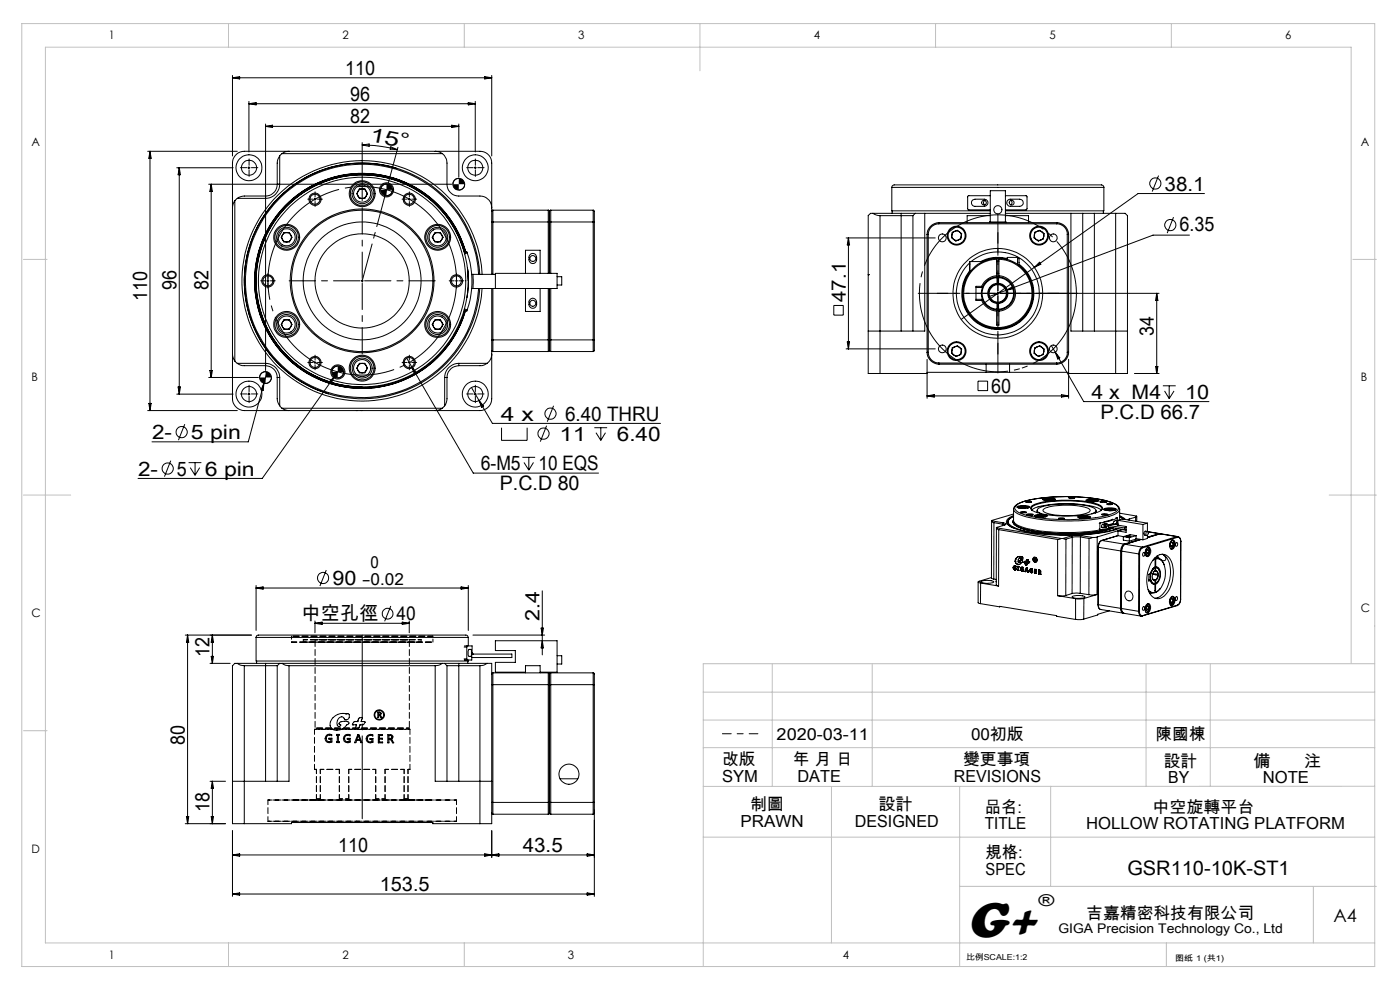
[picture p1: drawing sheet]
<svg xmlns="http://www.w3.org/2000/svg" width="297mm" height="210mm" viewBox="0 0 297 210" stroke-linecap="round" stroke-linejoin="round" font-family="sans-serif">
<g fill="none" stroke="#000" stroke-width=".21">
<path d="M49.3 16v17.1M49.3 16.5h55M49.3 16.5l1.5-.2v.4zM102.8 16.3l1.5 .2-1.5 .2zM104.3 16v17.1M31.3 32.1h19M31.8 32.1v55M31.8 32.1l.3 1.5h-.5zM37.5 35.6h12M38 35.6v48M38 35.6l.3 1.5h-.5zM44.3 39.1h51.5"/>
<path d="M44.8 39.1v41M44.8 39.1l.2 1.5h-.5zM52.6 35.6h.5M52.8 35.3v.5M52.8 21.5v10.7M52.8 22l1.5-.2v.5zM52.8 22h48M56.3 26.3v52.3M56.3 26.8h41M56.3 26.8l1.5-.2v.4zM59.3 33.1v6a3 3 0 0 1-3 3h-6M59.3 33.1l-.5 1.1v4.9a2.45 2.45 0 0 1-2.5 2.5h-4.5l-.8 .1-.7 .4"/>
<path d="M59.8 32.6l-.5 .5M59.8 32.6h34M61.3 32.1l-.8 .1-.7 .4M76.8 30.8a30.3 30.3 0 0 1 7.5 .9M76.8 30.3v12.3M76.8 30.8l1.5-.3v.5zM82 39l-.5 .1a1.19 1.19 0 0 0-.7 1.2M82.9 31.1l1.4 .6-1.5-.1zM83.4 37.7a22.8 22.8 0 0 0-28.4 15.4 22.8 22.8 0 0 0 15.4 28.4 22.8 22.8 0 0 0 28.3-15.6M83.4 37.7a22.9 22.9 0 0 1 15.4 15.8M83.4 37.7a22.8 22.8 0 0 1 15.4 15.8M84 35.7a25 25 0 0 0-31.1 16.7 25 25 0 0 0 16.7 31.1"/>
<path d="M84.4 31.2l-2 7.6M92.3 32.1l.8 .1 .7 .4M93.8 32.6a2.69 2.69 0 0 1 1 2v4.5a2.51 2.51 0 0 0 2.5 2.5h4.5a2.51 2.51 0 0 1 2.5 2.5M95.8 26.6l1.5 .2-1.5 .2zM97.3 37.8a1.26 1.26 0 0 0-1.2 1.3M97.3 26.3v11.3M98.6 39.1a1.26 1.26 0 0 1-1.3 1.2M99.3 21.8l1.5 .2-1.5 .3zM100.6 35.6h.5M100.8 35.3v.5M100.8 21.5v10.7M189.2 39.7l.1-.2 .4-.3h44l.4 .3 .1 .2"/>
<path d="M189.2 39.7v5h20.9M189.2 39.7h45M234.2 39.7v5h-20.9M245.8 37.2l-1.4 3.4M49.8 42.6l-.3 .7-.2 .8M49.8 42.6v34M50.3 42.1l-.5 .5M56.6 59.6h.5M56.8 59.3v.5M60.2 49.3h1.2l.5 1-.5 1h-1.2l-.5-1zM66.6 42.3h.5M66.8 42v.5"/>
<path d="M76.2 40.1h1.2l.6 1-.6 1h-1.2l-.5-1zM76.6 59.6h.5M76.8 59.3v.5M83.3 40.3v.1a1.22 1.22 0 0 1-1.3 1.1M86.6 42.3h.5M86.8 42v.5M92.3 49.3h1.1l.6 1-.6 1h-1.1l-.6-1zM96.6 59.6h.5M96.8 59.3v.5M98.7 53.5a22.7 22.7 0 0 0-34.8-12.6 22.7 22.7 0 0 0-.3 37.1 22.7 22.7 0 0 0 35-12.2M99.1 53.6l-.1-.2-.5 .2a22.5 22.5 0 0 0-25.7-16.2 22.5 22.5 0 0 0-18.4 24.2 22.5 22.5 0 0 0 22.4 20.5M99.1 53.6a18.4 18.4 0 0 1 0 12.1"/>
<path d="M99.1 53.6l-.5 .3M99.3 59.6l-.1-2.7 .2 2.8-.3 3.4M100.1 58.2h.2M100.3 58.2v3M100.3 58.2h4.8M101.5 58.2a24.8 24.8 0 0 0-37.3-19.8 24.8 24.8 0 0 0-.5 42.3 24.8 24.8 0 0 0 37.8-19.1v-.4M101.8 58.2a25 25 0 0 0-40.5-18.2 25 25 0 0 0 8.3 43.5M102.3 58.2a25.5 25.5 0 0 0-37.3-21.2 25.5 25.5 0 0 0-3.8 42.8 25.5 25.5 0 0 0 40.4-14.4l.5-2.5 .2-1.7M104.3 47.1h.3M104.3 58.2v-23.6a2.45 2.45 0 0 0-2.5-2.5h-50a2.5 2.5 0 0 0-2.5 2.5v50a2.57 2.57 0 0 0 2.5 2.5h50a2.51 2.51 0 0 0 2.5-2.5v-23.4M104.6 44.6v2.5M104.6 44.6l-.3 .2"/>
<path d="M104.6 47.1h11.7M104.6 44.6h11.7M104.6 47.1v11.1M111.5 58v-4.9h3.1v4.9M112.4 54.1a.8 .8 0 0 1 .9-.3 .8 .8 0 0 1 .5 .8v.5a.81 .81 0 0 1-.8 .8 .81 .81 0 0 1-.8-.8zM116.3 47.1h.3M116.3 44.6v2.5M116.3 44.6l.3 .2M116.3 47.1v10.9M116.6 44.8v2.3M116.6 47.1h.2M116.6 47.1v10.9"/>
<path d="M116.8 44.6v2.5M116.8 44.6l-.2 .2M116.8 47.1h9M116.8 44.6h9M116.8 47.1v10.9M118.2 58.7h1v1.8h-1M125.8 47.1h.3M125.8 44.6v2.5M125.8 44.6l.3 .2v2.3M125.8 47.1v25M126.1 47.1v25M179.5 50.5h18.9"/>
<path d="M180 50.5v23.5M180 50.5l.2 1.5h-.5zM184.2 58.3h.1M185.2 45.3h-.5l-.5 .4v33.5h2.5M185.2 45.3l.7 .3 .8 .1M185.2 45.3h6M186.7 45.7h7M186.7 45.7v33.5M189.3 44.7v.6M191.2 45.3h3M191.2 45.3v24.9M193.7 45.7v24.5"/>
<path d="M194.2 45.3h2M194.2 45.3l-.5 .4M196.2 45.3v24.9h-12M196.2 45.3h13.9M196.7 49.7h.2M196.7 49.7v25M196.9 49.7v25M199.2 47.5a2.27 2.27 0 0 0-2.3 2.2M199.2 47.2a2.57 2.57 0 0 0-2.5 2.5M199.2 47.2v.3M199.2 47.5h25M199.2 47.2h25"/>
<path d="M202 49.3l1.1-.4 .9 .7-.2 1.1-1 .4-.9-.7zM205.8 55.5v2.1M206 55.5a8.8 8.8 0 0 1 14.4 4.9 8.8 8.8 0 0 1-11.3 10.2 8.8 8.8 0 0 1-3.4-14.8M206.3 42.4l.5-.1h1a1.35 1.35 0 0 1 1.8 .7 1.1 1.1 0 0 1-1.5 .8h-.3a1.41 1.41 0 0 1-1.7-.7zM209 42.5a.52 .52 0 0 0-.4 .5 .52 .52 0 0 0 .4 .5M209.9 47.2v-.1h3.5v.1M210.1 41.5h-4.7l-.1 .2 .1 2.8h4.7M210.1 47.1v-6.6h3.2v6.6M210.1 45.7h-4.9v1.5M211.4 55a7.3 7.3 0 0 0-6 10.9 7.3 7.3 0 0 0 12.5 0 7.3 7.3 0 0 0-6-10.9M211.4 54.8a7.5 7.5 0 0 0-6.3 10.9 7.5 7.5 0 0 0 12.5 1.1 7.5 7.5 0 0 0-4.2-11.8l-1.5-.2M211.4 58.5a3.9 3.9 0 0 0-3.2 2.2"/>
<path d="M211.4 58h.5M211.4 55.5h.5M211.4 54.8v4M211.4 55.2h.5M211.4 54.8h.5M211.5 58.9a3.3 3.3 0 0 0-3.2 3.3 3.3 3.3 0 0 0 3.2 3.4M211.5 58.7a3.5 3.5 0 0 0-3.3 3.5 3.5 3.5 0 0 0 3.3 3.5v-1.5M211.5 58.7h.1M211.5 58.7v1.5M211.6 58.7h.2M211.6 58.7v1.5M211.8 58.7h.1"/>
<path d="M211.8 58.7v1.5M211.8 58.9a3.3 3.3 0 0 1 3.2 3.3 3.3 3.3 0 0 1-3.2 3.4M211.8 58.7a3.5 3.5 0 0 1 3.4 3.5 3.5 3.5 0 0 1-3.4 3.5v-1.5M211.9 58.5a3.8 3.8 0 0 1 3.5 3.7 3.8 3.8 0 0 1-3.5 3.8M211.9 54.8v4M213.3 41.5h4.4l.2 .2v2.6l-.2 .2h-4.4M213.3 45.7h4.9v1.5M213.3 45.3h13.9M213.7 42.6l.4-.3h1.2a1.54 1.54 0 0 1 1.7 .4 .88 .88 0 0 1-.3 .9 .88 .88 0 0 1-.9 .2h-.5a1.44 1.44 0 0 1-1.7-.7zM213.7 54.8a7.7 7.7 0 0 0-5.6 .7M214.4 42.5l.3 .4-.3 .6M215.9 54.6l.3 .2v.6a1.03 1.03 0 0 0 .4 1.2 7.5 7.5 0 0 1 .8 10.5 7.5 7.5 0 0 1-10.5 1 7.5 7.5 0 0 1-1.2-10.5l.1-2.1"/>
<path d="M215.9 54.6h-2.2v.4a7.3 7.3 0 0 0-5.3 .5h-2.6M215.9 54.6v1.4M216.2 56a7.7 7.7 0 0 1 1.6 10.8 7.7 7.7 0 0 1-10.8 1.5 7.7 7.7 0 0 1-1.3-10.8M219.5 49.3l1.1-.4 .9 .7-.2 1.1-1 .4-.9-.7zM220.5 55.6l.3 .4-1.4 .7zM224.2 47.5a2.21 2.21 0 0 1 2.2 2.2M224.2 47.2a2.57 2.57 0 0 1 2.5 2.5M224.2 47.2v.3M226.4 49.7h.3M226.4 49.7v25M226.7 49.7v25M227.2 45.3v24.9h12"/>
<path d="M227.2 45.3h2.5M229.7 45.3h2.5M229.7 45.3v24.9M232.2 45.3h4.5M232.2 45.3v24.9M234.1 44.7v.6M236.7 45.3h.8a1.51 1.51 0 0 1 1.7 .4v33.5h-2.5M236.7 45.3v33.9M249 46.1l-1.4 3.4M252.3 49.9h-7.7l-31.1 11.7M255.5 41.1h-14.1l-37.5 26.7M44.5 78.6h.5l-.2 1.5z"/>
<path d="M49.3 75.1l.2 .8 .3 .7M49.8 76.6l.5 .5M50.3 77.1h6a3 3 0 0 1 3 3M50.3 77.1l1.1 .5h4.9a2.51 2.51 0 0 1 2.5 2.5M56.3 78.8a1.26 1.26 0 0 0-1.2 1.3M56.7 78.9l-.7 2.4M60.2 67.8h1.2l.5 1-.5 1h-1.2l-.5-1zM66.6 76.9h.5M66.8 76.7v.4M70.9 79.9l-15.3 21.6h-26.3M71.6 77.6a1.26 1.26 0 0 0-1.2 1.3M72.4 77.9l-1.5 2"/>
<path d="M72.9 78.9a1.21 1.21 0 0 1-1.3 1.2M76.2 77.1h1.2l.6 1-.6 1h-1.2l-.5-1zM86.3 76l1 1.8M86.6 76.9h.5M86.8 76.7v.4M87.3 77.8l13.1 22.6h26.6M87.3 77.8l1 1.2-.4 .2zM92.3 67.8h1.1l.6 1-.6 1h-1.1l-.6-1zM97.3 77.1a3 3 0 0 0-3 3M97.3 77.6a2.51 2.51 0 0 0-2.5 2.5M97.3 77.1v.5M97.3 77.1h6"/>
<path d="M98.5 65.7l.5 .3 .1-.3M98.5 65.5l.6 .2M100.1 61.2h.2M100.3 61.2h17.9v-3.2h-13.1v3.2M101.8 61.2a25 25 0 0 1-32.2 22.3M103.3 77.1l-1.1 .5h-4.9M104.3 74.3l.3 .3M104.3 72.1h.3M104.3 75.1a2.41 2.41 0 0 1-1 2M104.6 72.1v2.5M104.6 72.1h11.7M104.6 74.6h11.7"/>
<path d="M104.6 61.2v10.9M111.5 61.2v4.9h3.1v-4.9M112.4 63.6a.81 .81 0 0 1 .9-.3 .81 .81 0 0 1 .5 .8 1.11 1.11 0 0 1-.5 1.3h-.3a1.08 1.08 0 0 1-.6-1.8zM116.3 72.1h.3M116.3 72.1v2.5M116.3 61.2v10.9M116.6 72.1v2.2M116.6 74.3l-.3 .3M116.6 72.1h.2M116.6 74.3l.2 .3M116.6 61.2v10.9M116.8 72.1v2.5"/>
<path d="M116.8 72.1h9M116.8 74.6h9M116.8 61.2v10.9M125.8 72.1v2.5M125.8 72.1h.3M126.1 72.1v2.3l-.3 .2M176.9 64.8h2v2h-2zM179.5 74h18.9M179.7 72.5h.5l-.2 1.5zM186.7 79.2h10M196.7 74.7h.2M196.7 74.7a2.57 2.57 0 0 0 2.5 2.5"/>
<path d="M196.7 79h30M196.7 76.2v8.3M196.9 74.7a2.27 2.27 0 0 0 2.3 2.3M199.2 77v.2M199.2 77h25M199.2 77.2h25M202 73.8l1.1-.5 .9 .7-.2 1.2-1 .4-.9-.7zM207 63.5h1.4l-.2 .2M208.2 63.7a3.9 3.9 0 0 0 3.2 2.3M208.2 60.7h-1.2v3h1.2M208.2 60.7l.2 .3h-1.4M209.2 77.2v1.8"/>
<path d="M211.4 65.7v3.3h.5v-3.3M211.4 62.2h.5M211.5 60.1a2.14 2.14 0 0 0-2 2.1 2.14 2.14 0 0 0 2 2.2M211.5 60.2a2 2 0 0 0-1.8 2 2 2 0 0 0 1.8 2M211.5 60.2h.1M211.5 64.2h.1M211.5 65.7h.3M211.6 64.2h.2M211.6 60.2h.2M211.6 64.2v1.5M211.7 62v.5M211.8 64.2h.1"/>
<path d="M211.8 60.2h.1M211.8 64.2v1.5M211.8 60.1a2.14 2.14 0 0 1 2 2.1 2.14 2.14 0 0 1-2 2.2M211.8 60.2a2 2 0 0 1 1.9 2 2 2 0 0 1-1.9 2M213.2 62.2h32.7M213.5 61.6l-3.7 1.3M213.5 61.6l1.4-.8 .2 .4zM214.2 77.2v1.8M219.5 73.8l1.1-.5 .9 .7-.2 1.2-1 .4-.9-.7zM223 73.3l.9 1.4M223.9 74.7l6 10.5h26.6M223.9 74.7l.9 1.2-.4 .3z"/>
<path d="M224.2 77v.2M226.4 74.7a2.2 2.2 0 0 1-2.2 2.3M226.4 74.7h.3M226.7 74.7a2.57 2.57 0 0 1-2.5 2.5M226.7 79.2h10M226.7 76.2v8.3M240.7 79.2h5.2M245.1 77.7h.5l-.2 1.5zM245.4 62.2v17M245.4 62.2l.2 1.5h-.5zM31.3 87.1h19M31.6 85.6h.5l-.3 1.5z"/>
<path d="M36.2 97.7l-1.3 3.4M37.5 83.6h12M37.8 82.1h.5l-.3 1.5zM39.2 90l-1.3 3.4M40 98.1h2.7M40.4 99.2l1 1.6M41.4 98.1v2.7M42.4 99.2l-1 1.6M44.3 80.1h10.5M52.6 83.6h.5M52.8 83.3v.5M56 81.3l-3.3 12.4h-20.5"/>
<path d="M56 81.3l-.2 1.5-.4-.1zM57.6 80.1a1.26 1.26 0 0 1-1.3 1.2M58.8 80.1v4.5l.1 .8 .4 .7M58.8 80.1h.5M59.3 86.1l.5 .5M59.3 80.1v6M59.8 86.6l.7 .4 .8 .1M59.8 86.6h34M69.9 81l1-1.1-.6 1.4zM75.6 87.1h.1M76.6 87.1h.1M93.8 86.6l-.7 .4-.8 .1"/>
<path d="M94.3 86.1l-.5 .5M94.3 80.1h.5M94.3 80.1v6M94.8 80.1v4.5l-.1 .8-.4 .7M100 82.2l4.5 7.6h35.6M100.6 83.6h.5M100.8 83.3v.5M101.6 85l1 1.1-.4 .3zM106.4 90.7v2.7h5.4v-2.7M110.8 97h2.7M111.2 98.1l1 1.6M112.2 97v2.7"/>
<path d="M113.2 98.1l-1 1.6M116 90.3l-1.4 3.4M117.4 86.1l-1.3 3.4M126.1 90.7h2.7M126.4 91.8l1.1 1.6M127.5 90.7v2.7M128.4 91.8l-.9 1.6M196.7 84h30M196.7 84l1.5-.3v.5zM207.5 80.8h2v2.1h-2zM225.2 83.7l1.5 .3-1.5 .2zM246.7 81.8h2.7"/>
<path d="M247.1 82.9l.9 1.7M248 81.8v2.8M249.1 82.9l-1.1 1.7M210.4 110.4v.1M210.4 110.4l-.1 12.3 .5 .1M210.4 110.5l.2 .3 .3 .1M210.4 110.5l2.4 .4M210.9 110.9l1.8 .3M210.9 110.9l-.1 11.9M211.4 111.9v.1M211.4 111.9l-.1 12.2 .5 .2M211.4 112l.5 .4"/>
<path d="M211.4 112l13.7 2.2M211.9 112.4l-.1 11.9M211.9 112.4l12.5 2M212.7 111.2l.4 .2M212.7 111.2v.3M212.8 110.9l.6 .2-.3 .3M212.8 110.9l-.1 .3M213.1 111.4l-1.7 .5M213.7 110.8l.3 .6M213.8 110.5l.4-.5 .8-.5a1.14 1.14 0 0 0-.9 1.8l.5 .3a24.6 24.6 0 0 0 10.3 1.8 36.1 36.1 0 0 0 12.1-1.3M213.8 110.6a1.27 1.27 0 0 0 1.2 1.4M214.9 110.5v.3"/>
<path d="M215 108a2.22 2.22 0 0 1 1.9-1.5 38.7 38.7 0 0 1 18.8 0 2.4 2.4 0 0 1 1.8 1.5M215 110.3a.77 .77 0 0 0 .4 1.2 21.2 21.2 0 0 0 9.3 1.7 34.5 34.5 0 0 0 11.5-1.2M215 110.4a.95 .95 0 0 0 .8 1.2 26.2 26.2 0 0 0 10.4 1.6 31.2 31.2 0 0 0 9.9-1.2M215 110.6a1.13 1.13 0 0 0 1 1.1l2.9 .9M215 109.4a2.02 2.02 0 0 0-1.5 1.4 2.91 2.91 0 0 0 2.2 1.5 46.7 46.7 0 0 0 20.9 .1l.7-.3M215 108v2.4a2.86 2.86 0 0 0 2.3 1.6 42.9 42.9 0 0 0 16.8 .3M215 108a2.86 2.86 0 0 0 2.3 1.5 40.6 40.6 0 0 0 18.5-.1 2.32 2.32 0 0 0 1.7-1.4M215 109l-4.6 1.4M215.1 110.7v.2M215.1 110.7l-.1 .1M215.4 119.1l.1 .4M215.4 119.1h.1"/>
<path d="M215.4 118.7v.4M215.4 118.7h.1M215.4 107.3a10.4 10.4 0 0 1 5.9-1.7 37.3 37.3 0 0 1 14.6 1 1.4 1.4 0 0 1 1.3 1.4 6.1 6.1 0 0 1-4.1 1.7 39.9 39.9 0 0 1-16.1-.6 2.1 2.1 0 0 1-1.7-1.4zM215.5 119.5l.4 .2M215.5 119.5h.1M215.6 118.3l-.2 .4M215.6 118.3h.1M215.7 107.5a3.4 3.4 0 0 1 2.7 .1 3.5 3.5 0 0 1-2.7 0zM215.8 107.7a2.92 2.92 0 0 1 2.5 0M215.9 119.7h.1M216 107.7l.7-.2h.8l.6 .2M216 118.1l-.4 .2"/>
<path d="M216 118.1h.9M216 118.1h.1M216.1 119l.1-.1a.41 .41 0 0 1 .5-.1 .41 .41 0 0 1 .2 .5h-.1M216.1 119l.1 .2M216.1 119h.1M216.2 119.2h.1M216.2 107.8l.1-.2 .8-.1a.64 .64 0 0 1 .8 .3M216.3 118.4a.51 .51 0 0 0-.4 .4 .51 .51 0 0 0 .3 .5h.1M216.3 119.2v.1M216.3 119.3h-.1M216.3 118.9l-.2 .1M216.3 119.7h-.4"/>
<path d="M216.3 119.2h.1M216.3 119.3h.1M216.3 118.4h.1M216.4 118.4l.2 .2M216.4 118.4h.1M216.5 108.6l.4-.1a.65 .65 0 0 1 .8 .2l-.9 .1zM216.6 118.6v.1M216.6 118.6h.1M216.6 118.7l.1 .1M216.6 118.7h.1M216.6 108.8h1M216.6 107.6v.2"/>
<path d="M216.7 118.8h.1M216.8 119.3l-.3 .3-.6 .1M216.8 119.3h.1M216.9 118.7l-.2 .1M216.9 118.1h.1M216.9 118.1a.36 .36 0 0 1 .1 .4 .36 .36 0 0 1-.3 .3M217.1 107.6l.5 .1-.1 .1h-.5h-.5l.1-.2M217.1 107.6h-.5M217.1 107.6v.2M217.3 119.3v.1M217.3 119.3h.1M217.3 119.4h.1"/>
<path d="M217.3 119.4h.3M217.4 119.1h.3M217.4 119.1l-.1 .2M217.4 119.1h.1M217.5 119.1h-.1M217.5 119.7v.1M217.5 119.8h.1M217.5 119.7h.1M217.6 119.8h.1M217.6 119.4h.1M217.6 119.5l-.1 .2M217.6 119.5h.1"/>
<path d="M217.6 106.4l.9-.1 .4 .2-.5 .1a.58 .58 0 0 1-.8-.2zM217.6 119.4v.1M217.7 119.1h.1M217.7 106.5h1M217.7 119.8h.1M217.8 119h.1M217.8 109.1l.6-.1a.56 .56 0 0 1 .8 .2l-.6 .1a.57 .57 0 0 1-.8-.2zM217.8 119l-.1 .1M217.8 118.8l.3-.1-.1 .5h.3M217.8 118.8h.1M217.8 118.8v.2M217.8 109.2h1.3"/>
<path d="M217.9 119.5l-.2 .3M217.9 119.5h.1M218 119.5h.1M218.1 119.5h.1M218.3 119.2v.3h-.2M218.3 119.2h.1M218.8 107.4l.2-.2a20.8 20.8 0 0 1 9.9-1l2.6 .4a3.6 3.6 0 0 1 2.4 1.1 1.09 1.09 0 0 1-1.1 1 26.6 26.6 0 0 1-13.2-.1 .85 .85 0 0 1-.9-1.1zM218.9 108.2a7.2 7.2 0 0 1 4.1-1.2 22.5 22.5 0 0 1 10.4 1l.2 .3a.6 .6 0 0 0 .1-.7 .6 .6 0 0 0-.6-.3 24.5 24.5 0 0 0-11.7-.7 3.5 3.5 0 0 0-2.6 1.2l.1 .4M219.4 118.2a.51 .51 0 0 1 .6 .5 .51 .51 0 0 1-.6 .5l-.3-.5zM219.4 118.2a.55 .55 0 0 0-.2 .6 .55 .55 0 0 0 .5 .4M219.4 109.4a3.1 3.1 0 0 1 2.8 .1 3.1 3.1 0 0 1-2.8-.1zM219.5 118.3h.1"/>
<path d="M219.5 118.3l.3 .1 .2 .4M219.5 119h.1M219.5 118.5v.2l.2-.1M219.5 118.5h.1M219.5 118.7h.1M219.5 109.5a3.1 3.1 0 0 1 2.5 .1M219.5 118.7v.3M219.6 118.7v.1M219.6 118.7h.1M219.6 118.5l.1 .1M219.6 118.5h.1M219.6 118.7l.1-.2-.2-.1v.6"/>
<path d="M219.6 118.7l.1 .3M219.6 118.8h.1M219.6 118.8l.1 .2M219.7 118.6h.1M219.7 118.7h-.1M219.7 119.2h.1M219.7 119h.1M219.8 109.6l.6-.2h.7l.7 .2M220 118.8l-.3 .4M220 109.7l-.1-.2 .6-.1h.8l.4 .1v.2M220 108.3l.1 .5M220.3 109.5v.2"/>
<path d="M220.9 109.5h.4v.2h-.6l-.4-.1v-.1M220.9 109.5h-.6M220.9 109.5v.2M220.9 109a.73 .73 0 0 1-.8-1 10.5 10.5 0 0 1 5.8-1.1l4.2 .3a3.1 3.1 0 0 1 2.4 1.1l-.2 .3-.7 .4M221.2 105.9a3.3 3.3 0 0 1 2.7 0 3.3 3.3 0 0 1-2.7 0zM221.3 108.1a6 6 0 0 1 3.8-.9 11.5 11.5 0 0 1 6 .8l.2 .3a2.68 2.68 0 0 1-2.2 .9 16.3 16.3 0 0 1-7.5-.6l-.3-.3zM221.3 106l.7-.2h1l.8 .2M221.5 106.1a2.23 2.23 0 0 1 2.1 0M221.7 106.1l.1-.1 .6-.1h.8l.2 .1v.1M222.1 106v.1M222.6 105.9l.5 .1-.6 .2-.5-.1 .1-.1M222.6 105.9l-.5 .1"/>
<path d="M222.6 105.9v.3M224.4 114.4v12M224.6 109.9l.9-.1 .3 .2-.4 .1a.58 .58 0 0 1-.8-.2zM224.7 110.1h1M225.1 114.2h.4M225.1 114.2l-.7 .2M225.5 114.2l.6 .2M226.1 114.4v11.9M226.7 105.5l.4-.1a.58 .58 0 0 1 .9 .2l-1 .1zM226.8 105.7h1.1M227.3 113.7l-1.8 .5M227.3 113.7l.2 .3"/>
<path d="M227.5 114l-1.4 .4M227.5 114l-.1 11.9M228.7 109.6l1.5-.2 1.2 .2a2.75 2.75 0 0 1-2.4 .3l-.3-.2zM228.7 109.8a3.1 3.1 0 0 1 2.5 0M229 109.9a2.16 2.16 0 0 1 2 0M229.1 109.9l.2-.2 .5-.1 .9 .1 .2 .2M229.2 113.9l-1.7 .1M229.2 113.9l1.8 .3M229.2 113.9v12M229.3 113.6h-1.1l-.9 .1M229.3 113.6l2.5 .4M229.3 113.6l-.1 .3"/>
<path d="M229.5 109.8v.1M230 109.7l-.5 .1M230 109.7l.5 .1v.1l-.6 .1-.4-.1v-.1M230 109.7v.3M230.4 106.1a3.4 3.4 0 0 1 2.7 .1 3.3 3.3 0 0 1-2.7-.1zM230.5 106.2a3.1 3.1 0 0 1 2.5 .1M230.7 106.4a2.16 2.16 0 0 1 2.1 0M230.9 106.4a1.52 1.52 0 0 1 1.7 0M231 114.2v11.9M231.3 106.2v.2M231.8 114l-.8 .2M231.8 106.2l.5 .1-.6 .2-.5-.1 .1-.2"/>
<path d="M231.8 106.2h-.5M231.8 106.2v.2M232.5 108.3l-.1 .5M232.8 113.9l-1 .1M232.8 113.9l-.1 12.2M233 116.1h.1M233 116.1l-.1 12.2M233 116.1l4.7 .8M233 116.1v12.2M233.2 111h.1M233.2 112.2l.1 .1M233.2 112.3l.2 .1"/>
<path d="M233.3 110.9h.1M233.3 106.4l.7-.2a.6 .6 0 0 1 .8 .3l-1.2 .1zM233.3 111v1.3M233.4 110.9l-.1 .1M233.4 106.5l.8-.1 .5 .1M233.7 109.1l.4-.1a.65 .65 0 0 1 .9 .2h-1zM233.7 114.6a1.38 1.38 0 0 0-.7 1.5M233.7 114.6h.1M233.8 114.6a1.44 1.44 0 0 0-.8 1.5M233.8 114.6l4.7 .8M233.8 109.2h1M233.8 111.9h.2"/>
<path d="M234.1 108a3.3 3.3 0 0 1 2.7 0 3.4 3.4 0 0 1-2.7 0zM234.2 108.2a2.92 2.92 0 0 1 2.5 0M234.4 111.1l-.2 .3a.16 .16 0 0 0 .1 .2 .16 .16 0 0 0 .2-.1v-.4M234.4 111.7l-.6 .2M234.4 111.7l.3 .1M234.6 111.1l.1 .3-.3 .3M234.7 111.8a.41 .41 0 0 0 .2-.6 .41 .41 0 0 0-.6 0 .42 .42 0 0 0-.6 .2 .42 .42 0 0 0 .3 .5M234.7 111.8l-.7 .1M234.8 106.8h.9l.4 .1-.4 .2a.58 .58 0 0 1-.9-.3zM234.9 107h1M235 108.1v.2M235.2 111.3l.1 .2"/>
<path d="M235.2 112l-1.8 .4-.1-.1M235.2 111.8l3.4 .6M235.2 111.3v.7M235.3 111.5l3.3 .5M235.5 108.1l.5 .1-.1 .1h-.9v-.2M235.5 108.1h-.5M235.5 108.1v.2M235.5 108l1 .2M235.5 108l-1 .2M235.5 108h-.7l-.2 .3M235.5 108h.6l.2 .3M235.6 111.9l-.4 .1"/>
<path d="M236.1 110.1l-1.9 .6M236.1 112l-2.5 .6M236.1 111.2l-.8 .3M236.1 111.2l-.1-.2-.8 .3M236.1 111.2l1.1 .2M236.5 111l.3 .1M236.7 109.8h.3M236.8 111.1l.1-.7a.58 .58 0 0 0-.7 .8M236.8 111.1l-.3 .2M237 109.8l-.2 .2a9.4 9.4 0 0 1-3.4 .9M237 109.8v1.5M237.2 113.6l-3.5 1"/>
<path d="M237.2 110.4l5.3 .9M237.2 110.4l.9-.3 5.3 .9M237.2 113.6l1.1 .2M237.2 110.4v1M237.2 112.6v1M237.2 111.4l1.7 .3v1.2l-1.7-.3M237.2 111.1l-.1 .1M237.5 108.9l3.6 .6-.2 .2M237.5 109.4l1.3 .8M237.5 108v2.3M237.7 116.9h.2M237.7 116.9v12.1"/>
<path d="M237.9 116.9h.1M237.9 116.9v12.2M237.9 116.9l3.7 .6M238.2 112.3l-5.4 1.6M238.3 113.8l1.3 .2M238.3 113.8v.8l1.3 .2M238.3 110.1l-.8-.5 .9 .6M238.5 115.4a1.73 1.73 0 0 0-.8 1.5M238.5 115.4l.1 .1M238.6 112v.4M238.7 115.5a1.53 1.53 0 0 0-.8 1.4M238.7 115.5h.1"/>
<path d="M238.7 115.5a1.44 1.44 0 0 0-.8 1.4M238.7 115.5l3.6 .6M238.9 112.5l-.8-.1-.9 .2M238.9 111.9l-.3 .1M238.9 112.3l-.3 .1M239 113.8v.1M239.2 113.7l.7 .1-.6 .1-.3-.1M239.2 113.7l-.2 .1M239.2 113.7v.2M239.6 110.1l-.2 .2M239.6 110.1v.2M239.6 114v.8"/>
<path d="M240.9 109.7l-1.3 .4M240.9 109.7v.9M241 114.3l1.5 .2M241 113.6l-1.4 .4M241 113.6l-1.3-.2-1.4 .4M241 113.6v.8l-1.4 .4M241.2 109.5v1.1M241.6 117.5h.2M241.6 117.5l-.1 12.2M241.8 117.5l-.1 12.2M241.9 114.4l-3.4 1M242.1 114.4l-3.4 1.1"/>
<path d="M242.3 116.1a1.44 1.44 0 0 0-.7 1.4M242.3 116.1l.1 .1M242.4 116.2a1.43 1.43 0 0 0-.6 1.3M242.5 111.3v3.2M242.6 117.2a.36 .36 0 0 1 .3 .4 .36 .36 0 0 1-.4 .3l-.1-.3zM243.1 116.7v.2M243.1 117.2l-.1 .1M243.1 117.2l.5 .1M243.1 116.9l-.1 .4M243.1 116.9v.3M243.2 116.7h.4M243.2 112.8a.31 .31 0 0 1 .4 .2 .31 .31 0 0 1-.1 .4l-.1 .2a.39 .39 0 0 1-.4-.3 .39 .39 0 0 1 .2-.5z"/>
<path d="M243.3 116.3a.49 .49 0 0 1 .6-.1 .49 .49 0 0 1 .2 .5 1.01 1.01 0 0 1-.8 1.3 1.27 1.27 0 0 1 0-1.7zM243.4 111v1.7h-.4a.53 .53 0 0 0-.1 .8l.4 .1M243.4 116.2a.99 .99 0 0 1 .4 .9 .99 .99 0 0 1-.7 .8M243.4 111l-.9 .3M243.4 113.6v.6l-.9 .3M243.5 112.8l2.6 .4M243.5 112.8l2.4 .4M243.6 116.1a1.4 1.4 0 0 1-.3 1.9M243.6 116.7l-.2-.2-.3 .3-.1 .6 .3 .2 .3-.3M243.6 116.7v.6M244.9 118.5h-.1M245 118.3a1.98 1.98 0 0 1 2-.7 1.98 1.98 0 0 1 1.5 1.5 6.7 6.7 0 0 1-2.1 7.7 2.09 2.09 0 0 1-2.8-1.7 7.3 7.3 0 0 1 1.4-6.8z"/>
<path d="M245 118.6l-.4 .2M245 118.3l.6 .1M245 118.6v1.7M245.1 118.4a1.71 1.71 0 0 1 1.8 1.4M245.1 118.4l.1 .2M245.1 118.4l-.2 .1 .1 .1M245.2 118.6a1.7 1.7 0 0 1 1.9 1.7 5 5 0 0 1-1.9 5.3 1.36 1.36 0 0 1-1.6-.5M245.2 118.6v1.7M245.8 118.5l-.4-.5 .4 .5M245.9 113.2l.1 .1M245.9 113.2h.2M245.9 113.2l-2.5 .7"/>
<path d="M246.1 113.2h.2M246.1 113.2l-2.7 .8M246.1 113.2h.1M246.1 113.2l3.6 .6M246.3 113.2l3.6 .6M246.6 117.6a3.6 3.6 0 0 1 1.7 3.5 6.4 6.4 0 0 1-2.5 5.6l-.8 .2M246.8 117.7a.88 .88 0 0 1 .5 1.1 1.35 1.35 0 0 1-1.8-.9M248.2 115.7l.6 .1M248.3 115.2v.2M248.3 115.4l-.1 .3M248.4 115.1l.4 .1M248.6 114.6a.72 .72 0 0 1 .7 .4 .72 .72 0 0 1-.1 .8 .57 .57 0 0 1-.3 .6 .57 .57 0 0 1-.7-.1 1.53 1.53 0 0 1 .4-1.7z"/>
<path d="M248.6 114.6a.99 .99 0 0 1 .4 1 .99 .99 0 0 1-.7 .8M248.8 114.5a1.32 1.32 0 0 1-.3 2M248.8 115.2l-.3-.3-.3 .3v.6l.3 .3 .3-.3M248.8 115.2v.6M249.5 115.1a.35 .35 0 0 1 .3 .4 .35 .35 0 0 1-.4 .3l-.1-.3zM249.7 113.8a.82 .82 0 0 1 .8 1.1M249.7 113.8l.1 .2M249.7 113.8l-7.4 2.3M249.8 114a.67 .67 0 0 1 .7 .9M249.8 114l-7.4 2.2M250.5 114.9h.1M250.5 114.9l-.1 12.2"/>
<path d="M250.5 114.9v12.2M39.3 134.7h14M39.8 134.7v40M39.8 134.7l.2 1.5h-.5zM44.8 139.2h.5l-.3 1.5zM45 134.7l.3 1.5h-.5zM45 134.7v6M54.3 135.2l.1-.3 .3-.2h44.2l.4 .5M54.3 135.2v5h45v-.2M54.3 135.2h45M54.3 124.2v9.5M54.3 124.7h45"/>
<path d="M54.3 124.7l1.5-.2v.5zM66.8 131.7v2.5M66.8 132.2h20M66.8 132.2l1.5-.2v.5zM69.2 120.9l-1.3 3.4M82.9 128.5l-1.3 3.3M85.3 132l1.5 .2-1.5 .3zM86.8 131.7v2.5M97.8 124.5l1.5 .2-1.5 .3zM98.5 137.3h.5M98.5 139.8h.5M98.5 140h.6"/>
<path d="M98.5 137h.6M99 139.8l.1 .2M99 137.3v2.5M99.1 137l-.1 .3M99.1 137h1.1v1.5M99.3 135.2v1.8M99.3 124.2v9.5M99.4 137.8h.4a1.14 1.14 0 0 1 .2 1.2l-.1 .2h-.2a.33 .33 0 0 1-.4-.4zM100.1 138.5v1.5h-1M100.1 138.5l.2 .2h8.3v.8h-8.5M100.1 138.5h.1M100.2 138.5l.2 .2"/>
<path d="M100.3 134.7h15.2M114.8 133.2h.5l-.3 1.5zM115 125.3v13.6M115 135.9l.3 1.5h-.5zM118.2 139.1h1v1.8h-1M207.5 123.5v4.4l.5 .1M208 128l4.1 .7M208 123.7v4.3M208 123.7l3.8 .6M208.1 123.3l.7-.2h1a.81 .81 0 0 1 1 .4l-1.6 .2a1.13 1.13 0 0 1-1.1-.3zM210.3 122.5l-2.8 .9 .5 .3M210.8 122.8l.5 .1"/>
<path d="M211.3 123.3v.1M212.1 128.7l12.1 1.9v.1l4 .7M212.3 128.6l-.2 .1M214.9 120.4l.1 .3 .3 .2M214.9 120.4h.1M215.2 120l-.3 .4M215.3 120.5h.2v.4h-.2M215.3 120.5h.1M215.3 120.1a.34 .34 0 0 0-.3 .4 .34 .34 0 0 0 .4 .3M215.3 120.1l.2 .1v-.1l-.3-.1-.3 .4M215.3 120.9h.1M215.3 120.1l.2 .1"/>
<path d="M215.3 120.1h.1M215.4 120.8h.1M215.4 120.5h.1M215.4 120.5v.3M215.9 121h.2M215.9 121h.1M215.9 120.2h.1M215.9 120.2l.2-.1v.2M215.9 120.9v.1M216 120.2h.1M216 120.2v.7M216 120.2l-.1 .7"/>
<path d="M216.1 120.3h.1M216.1 120.3v.7M216.5 120.7l.1 .3 .3 .1M216.5 120.7h.1M216.7 120.3l-.2 .4M216.9 120.8l.2-.1v.4h-.2M216.9 121.1h.1M216.9 120.8h.1M216.9 120.4a.34 .34 0 0 0-.3 .3 .34 .34 0 0 0 .4 .3M216.9 120.4l.2 .1-.1-.2h-.4l-.1 .4M216.9 120.4h.1M217 120.8h.1"/>
<path d="M217 121h.1M217 120.8v.2M217.5 121.2h.1M217.5 121.2l.2-.8 .3 .9M217.6 121h.1M217.6 121l-.1 .2M217.6 121l.3 .1M217.8 120.5v.1M217.8 120.5h.1M217.8 120.5l-.1 .5h.2M217.8 120.6h.1M217.8 120.6l.1 .4"/>
<path d="M217.9 121h.1M217.9 121.1h.1M217.9 121.1l.1 .2M218 121.3h.1M218.5 121v.3l.3 .2M218.5 121h.1M218.7 120.6l-.2 .4M218.8 121.1h.2v.4h-.2M218.8 121.5h.1M218.8 121.1h.1M218.8 120.7a.34 .34 0 0 0-.2 .4 .34 .34 0 0 0 .3 .3M218.8 120.7l.2 .1v-.1l-.3-.1-.2 .4"/>
<path d="M218.8 120.7l.2 .1M218.8 120.7h.1M218.9 121.1h.1M218.9 121.4h.1M218.9 121.1v.3M219.5 121.6h.1M219.6 120.9h.1M219.6 121.2h.1M219.6 120.9v.2l.3 .2-.3-.1M219.6 121.2v.3l.3 .1h-.4M219.6 120.9l.3-.1-.4-.1v.9M220.3 121.7h.1"/>
<path d="M220.4 121v.3l.3-.1M220.4 121h.1M220.4 121.4h.1M220.4 121.4l-.1 .3M220.5 121.4l.1 .1M220.5 121.4h.1M220.5 121l.2 .2M220.5 121h.1M220.6 121.4h.1M220.6 121.4l.1-.1v-.3l-.4-.1v.8M220.6 121.4l.1 .4M220.6 121.5h.1"/>
<path d="M220.6 121.5l.1 .3M220.7 121.2l-.1 .1M220.7 121.2h.1M220.7 121.8h.1M224.4 126.4l3.8 .6M226.1 126.3l-1.7 .1M227.4 126.6a3.5 3.5 0 0 1 2.8 0 3.5 3.5 0 0 1-2.8 0zM227.4 125.9l-1.3 .4M228.2 127v4.4M229.2 125.9h-1.8M229.2 125.9l1.8 .2M229.9 131.3l-1.7 .1"/>
<path d="M229.9 127h-1.7M229.9 127v4.3M232.7 126.1h-1.7M232.7 126.1l-2.8 .9M232.9 128.3a.88 .88 0 0 0 .6 1M232.9 128.3h.1M233 128.3l.2 .8 .3 .2M233 128.3l4.7 .7M233.5 129.3l4.8 .8M235.3 129.6l-5.4 1.7M237.7 129h.2M237.7 129a.84 .84 0 0 0 .7 1.1"/>
<path d="M237.9 129.1a.88 .88 0 0 0 .5 1M237.9 129.1h.1M237.9 129.1l.2 .8 .3 .2M237.9 129.1l3.6 .6M238.4 130.1l3.7 .6M239 125.4a1.06 1.06 0 0 1 1.3 .8 1.06 1.06 0 0 1-.6 1.3 1.14 1.14 0 0 1-1-.8 1.14 1.14 0 0 1 .3-1.3zM241.5 129.7h.2M241.5 129.7l.3 .8 .3 .2M241.7 129.7a.76 .76 0 0 0 .7 .9M242.3 130.7h-.2M242.4 130.6l-.1 .1M242.5 128.7a.35 .35 0 0 1 .4 .4 .35 .35 0 0 1-.4 .3l-.1-.3z"/>
<path d="M243.1 128.7v.2M243.1 129.2h-.1M243.1 129.2h.5M243.1 128.9l-.1 .3M243.1 128.6v.3M243.1 128.9v.3M243.2 128.6l.4 .1M243.2 128.2a.48 .48 0 0 1 .6-.1 .48 .48 0 0 1 .3 .5 1.01 1.01 0 0 1-.9 1.4 1.37 1.37 0 0 1 0-1.8zM243.4 128.1a1.04 1.04 0 0 1-.3 1.8M243.6 128a1.4 1.4 0 0 1-.3 2M243.6 128.7l-.3-.3-.3 .3v.6l.2 .3 .4-.4M243.6 128.7v.5"/>
<path d="M243.7 122.9l.3 .1M243.8 125.7l.6 .1M243.8 125.7h.1M244 123l-.3 .1M244 123l.1 .1M244.1 123.1a.89 .89 0 0 0 .9 .9M244.1 121.7l-.4 .1v1.5l.4-.2M244.1 121.7l-.4 .2M244.1 123.3l.3 .3 .4 .2M244.2 125.8l-.2 .2M244.5 122.8l.2 .2 .3 .1M244.5 121.8l.8 .1"/>
<path d="M244.6 121.7l.7 .1v.1M244.7 123h.4M244.8 123l.2 .1M244.9 123.8l.1 .2M244.9 120.4l-.4 .3M244.9 120.4h.1M245 123.1v.1M245 120.4a2.31 2.31 0 0 0-.5 3.3h.5M245 120.4v.1M245 123.8h.1M245 124v1.4h.1M245 125.3l.1 .1"/>
<path d="M245 120.5a2.1 2.1 0 0 0-.3 3.2h.3M245 121.1a1.38 1.38 0 0 0-.1 2.1h.1M245 121.1l-.2 .2M245 120.3a2.21 2.21 0 0 0-.9 1.4M245 120.5v.6M245 123.2v.5M245 121.1h.1M245 120.3l-.1 .1M245.1 120.4h.3l.6 .6M245.1 121.1a1.12 1.12 0 0 1 0 1.9M245.1 120.4h.2M245.1 120.4h.1"/>
<path d="M245.1 120.4v.1M245.1 123v.1M245.1 123.8v.1M245.1 120.5a1.05 1.05 0 0 1 1 1.4 1.93 1.93 0 0 1-1 1.8M245.1 121.1a1.16 1.16 0 0 1 .2 2h-.2M245.1 123.7v.1M245.1 121.1h.1M245.1 120.5v.6M245.1 123.1v.6M245.1 123.9v1.5M245.2 120.3a1.35 1.35 0 0 1 1 1.8 2.23 2.23 0 0 1-1.1 1.8M245.2 120.3l-.1 .1"/>
<path d="M245.3 121.9h.1M245.5 123.4l-.4 .4M245.6 123.4h-.1M246.1 124.9a1.65 1.65 0 0 1-2.4 .5M248.2 127.1v.2M248.2 127.3l-.1 .4M248.2 127.6l-.1 .1M248.2 127.6l.5 .1M248.2 127.3v.3M248.3 127.1l-.1 .2M248.3 127.1h.5M248.4 126.7a.54 .54 0 0 1 .7-.1 .54 .54 0 0 1 .2 .7 .8 .8 0 0 1-.2 .8 .8 .8 0 0 1-.8 .2 1.38 1.38 0 0 1 .1-1.6z"/>
<path d="M248.6 126.5a1.02 1.02 0 0 1 .4 1 1.02 1.02 0 0 1-.7 .8M248.7 126.5a1.32 1.32 0 0 1-.3 1.9M248.7 127.7l-.3 .3-.3-.3M248.8 127.1l-.1 .6M248.8 127.1l-.3-.2-.3 .3-.1 .5M249.5 126.6a.37 .37 0 0 1 .3 .4 .37 .37 0 0 1-.4 .3l-.1-.3zM249.7 128.5l-7.4 2.2M249.8 128.4l-.1 .1M249.8 128.4l-7.4 2.2M250.4 127.1a1.27 1.27 0 0 1-.6 1.3M250.4 127.1h.1M250.5 127.1a1.49 1.49 0 0 1-.8 1.4"/>
<path d="M44.6 140.7h4.2M50.3 140.7h-.2a.69 .69 0 0 0-.7 .5l-.1 33.5h2.5M50.3 140.7l.7 .4 .8 .1M50.3 140.7h6M51.8 141.2h7M51.8 141.2v33.5M54.4 140.2v.5M56.3 140.7h3M56.3 140.7v25M58.8 141.2v24.5M59.3 140.7h.5M59.3 140.7l-.5 .5"/>
<path d="M59.8 140.7l.7 .4 .8 .1M59.8 140.7h34M61.3 141.2v24.5h-12M61.3 141.2h31M69.3 156l.6-.3 .5 .1v.3a.71 .71 0 0 0-1.2 .4 .71 .71 0 0 0 1 .8v-.5h-.4v-.2h.6v.8a.92 .92 0 0 1-1.3-.2 .92 .92 0 0 1 .2-1.2zM70.7 152.2a4 4 0 0 1 3-.8 .66 .66 0 0 1 .3 1 .66 .66 0 0 1-1.1-.2 .87 .87 0 0 0-1.3 .7 .99 .99 0 0 0 .1 1.1 .33 .33 0 0 0 .4 .1 .33 .33 0 0 0 .1-.4l-.3-.2a1.57 1.57 0 0 1 2.1-.2l-.2 .4h-.2a2.32 2.32 0 0 1-3.1 .9 1.64 1.64 0 0 1 .2-2.4zM71.4 155.8h.6v.2h-.2v1.3h.2v.2h-.6v-.2h.1l.1-1.3h-.2zM73.2 156l.8-.2h.3v.3a.71 .71 0 0 0-1.2 .4 .71 .71 0 0 0 .9 .8v-.5h-.3v-.2h.6v.8a.91 .91 0 0 1-1.3-.2 .91 .91 0 0 1 .2-1.2zM75.8 153.1h-.1a.66 .66 0 0 0-.9 .7l.8-.1-.2 .9a.74 .74 0 0 0 .9-.7M75.8 153.1a.76 .76 0 0 1 1.1-.8l-.3 .8h.8a.79 .79 0 0 1-1 .6l-.1 .1M75.8 153.1h.1M75.9 155.8h.2l.7 1.7h-.2l-.2-.5h-.7l-.2 .5h-.3z"/>
<path d="M76 156h.1M76 156l.3 .9h-.6zM76.3 153.8v.1M78 156l.9-.2 .2 .1v.2a.71 .71 0 0 0-1.2 .4 .71 .71 0 0 0 1 .8v-.5h-.4v-.1h.6v.7a.92 .92 0 0 1-1.2-.1 .92 .92 0 0 1 .1-1.3zM80.2 151.1l.6 .1 .1 .3-.3 .2 .4 .5h-.2l-.3-.5h-.2v.5h-.1zM80.3 155.8h.8v.2h-.6v.6h.6v.2h-.6v.6h.7v.2h-.9zM80.3 151.2h.2a.19 .19 0 0 1 .2 .2 .19 .19 0 0 1-.2 .2h-.2zM82.3 155.8h.5a.46 .46 0 0 1 .5 .3 .46 .46 0 0 1-.1 .5l-.2 .2 .5 .8h-.2l-.5-.8h-.3v.8h-.2zM82.5 156h.3a.32 .32 0 0 1 .3 .3 .32 .32 0 0 1-.3 .4h-.3zM83 156.8h.1M92.3 141.2v24.5h12M93.8 140.7l-.7 .4-.8 .1"/>
<path d="M93.8 140.7h.5M94.3 140.7l.5 .5M94.3 140.7h3M94.8 141.2h7M94.8 141.2v24.5M97.3 140.7v25M97.3 140.7h6M99.2 140.2v.5M101.8 141.2v33.5M103.3 140.7h1v34h-2.5M103.3 140.7l-.7 .4-.8 .1M104.3 145.2h.3"/>
<path d="M104.6 142.7v2.5M104.6 142.7l-.3 .3M104.6 145.2v25M104.6 145.2h11.7M104.6 142.7h11.7M111.5 142.6h-6.4v-2.1h4.2v-2.5h-4.2v-2.1h13.1v6.7h-3.6M111.5 142.7v-1.5h3.1v1.5M116.3 145.2h.3M116.3 142.7v2.5M116.3 142.7l.3 .3M116.3 145.2v25M116.6 143v2.2"/>
<path d="M116.6 145.2h.2M116.6 145.2v25M116.8 142.7v2.5M116.8 142.7l-.2 .3M116.8 145.2v25M116.8 145.2h9M116.8 142.7h9M125.8 145.2h.3M125.8 142.7v2.5M125.8 142.7l.3 .2v2.3M125.8 145.2v25M126.1 145.2v25"/>
<path d="M39.3 174.7h8.5M39.5 173.2h.5l-.2 1.5zM44.6 165.7h3.2M44.8 173.2h.5l-.3 1.5zM45 165.7v9M45 165.7l.3 1.5h-.5zM49.3 176.2v13.9M51.8 174.7h10v-.2h30v.2h10M104.3 176.2v5.7M104.3 172.5l.3 .2M104.3 170.2h.3M104.6 170.2v2.5"/>
<path d="M104.6 172.7h11.7M104.6 170.2h11.7M116.3 170.2v2.5M116.3 170.2h.3M116.6 170.2v2.3M116.6 172.5l-.3 .2M116.6 170.2h.2M116.6 172.5l.2 .2M116.8 170.2v2.5M116.8 172.7h9M116.8 170.2h9M118.8 165.2h3.8"/>
<path d="M125.8 170.2h.3M125.8 170.2v2.5M126.1 170.2v2.3l-.3 .2M126.1 171.7v18.4M49.3 181.4l1.5-.3v.5zM49.3 189.6l1.5-.2v.5zM49.3 181.4h76.8M49.3 189.6h76.8M102.8 181.1l1.5 .3-1.5 .2zM104.3 181.4l1.5-.3v.5zM124.6 189.4l1.5 .2-1.5 .3zM124.6 181.1l1.5 .3-1.5 .2z"/>
<circle cx="52.8" cy="35.6" r="2.74"/>
<circle cx="52.8" cy="35.6" r="1.6"/>
<circle cx="97.3" cy="39.1" r="1.25"/>
<circle cx="100.8" cy="35.6" r="1.59"/>
<circle cx="100.8" cy="35.6" r="2.74"/>
<circle cx="245.1" cy="38.9" r="1.19"/>
<circle cx="56.8" cy="59.6" r="1.31"/>
<circle cx="56.8" cy="59.6" r="1.06"/>
<circle cx="60.8" cy="50.3" r="2.49"/>
<circle cx="60.8" cy="50.3" r=".99"/>
<circle cx="60.8" cy="50.3" r="2.13"/>
<circle cx="60.8" cy="50.3" r="1.82"/>
<circle cx="60.8" cy="50.3" r="2.75"/>
<circle cx="66.8" cy="42.3" r="1.06"/>
<circle cx="66.8" cy="42.3" r="1.3"/>
<circle cx="76.8" cy="41.1" r="1.81"/>
<circle cx="76.8" cy="41.1" r="2.13"/>
<circle cx="76.8" cy="59.6" r="12.5"/>
<circle cx="76.8" cy="41.1" r="1"/>
<circle cx="76.8" cy="59.6" r="22"/>
<circle cx="76.8" cy="59.6" r="10"/>
<circle cx="76.8" cy="59.6" r="15.2"/>
<circle cx="76.8" cy="59.6" r="15"/>
<circle cx="76.8" cy="41.1" r="2.5"/>
<circle cx="76.8" cy="41.1" r="2.75"/>
<circle cx="76.8" cy="59.6" r="22.5"/>
<circle cx="82" cy="40.3" r="1.5"/>
<circle cx="82" cy="40.3" r="1.24"/>
<circle cx="86.8" cy="42.3" r="1.06"/>
<circle cx="86.8" cy="42.3" r="1.3"/>
<circle cx="92.8" cy="50.3" r=".99"/>
<circle cx="92.8" cy="50.3" r="1.81"/>
<circle cx="92.9" cy="50.3" r="2.5"/>
<circle cx="92.9" cy="50.3" r="2.75"/>
<circle cx="92.9" cy="50.3" r="2.13"/>
<circle cx="96.8" cy="59.6" r="1.05"/>
<circle cx="96.8" cy="59.6" r="1.31"/>
<circle cx="113" cy="54.8" r=".62"/>
<circle cx="199.9" cy="50.5" r=".83"/>
<circle cx="202.9" cy="50" r="1"/>
<circle cx="202.9" cy="50" r="1.82"/>
<circle cx="202.9" cy="50" r="1.99"/>
<circle cx="208.7" cy="43" r=".5"/>
<circle cx="211.7" cy="44.5" r=".87"/>
<circle cx="214.6" cy="43" r=".51"/>
<circle cx="220.4" cy="50" r="1"/>
<circle cx="220.4" cy="50" r="1.82"/>
<circle cx="220.4" cy="50" r="1.99"/>
<circle cx="223.4" cy="50.4" r=".82"/>
<circle cx="248.3" cy="47.7" r="1.19"/>
<circle cx="60.8" cy="68.8" r="1.81"/>
<circle cx="60.8" cy="68.8" r="2.49"/>
<circle cx="60.8" cy="68.8" r="1"/>
<circle cx="60.8" cy="68.8" r="2.76"/>
<circle cx="60.8" cy="68.8" r="2.13"/>
<circle cx="66.8" cy="76.9" r="1.06"/>
<circle cx="66.8" cy="76.9" r="1.3"/>
<circle cx="71.6" cy="78.9" r="1.25"/>
<circle cx="71.7" cy="78.9" r="1.5"/>
<circle cx="76.8" cy="78.1" r="1"/>
<circle cx="76.8" cy="78.1" r="1.81"/>
<circle cx="76.8" cy="78.1" r="2.13"/>
<circle cx="76.8" cy="78.1" r="2.5"/>
<circle cx="76.8" cy="78.1" r="2.75"/>
<circle cx="86.8" cy="76.9" r="1.06"/>
<circle cx="86.8" cy="76.9" r="1.3"/>
<circle cx="92.8" cy="68.8" r="1"/>
<circle cx="92.8" cy="68.8" r="2.76"/>
<circle cx="92.9" cy="68.8" r="2.5"/>
<circle cx="92.9" cy="68.8" r="1.82"/>
<circle cx="92.9" cy="68.8" r="2.13"/>
<circle cx="113" cy="64.3" r=".63"/>
<circle cx="199.9" cy="74" r=".83"/>
<circle cx="202.9" cy="74.5" r="1.01"/>
<circle cx="202.9" cy="74.5" r="1.82"/>
<circle cx="202.9" cy="74.5" r="2"/>
<circle cx="211.7" cy="62.2" r="1.84"/>
<circle cx="211.7" cy="62.2" r="9.5"/>
<circle cx="220.4" cy="74.5" r="1.82"/>
<circle cx="220.4" cy="74.5" r="2"/>
<circle cx="220.4" cy="74.5" r="1"/>
<circle cx="223.4" cy="74" r=".82"/>
<circle cx="35.6" cy="99.4" r="1.19"/>
<circle cx="38.5" cy="91.7" r="1.2"/>
<circle cx="52.8" cy="83.6" r="2.74"/>
<circle cx="52.8" cy="83.6" r="1.6"/>
<circle cx="56.3" cy="80.1" r="1.24"/>
<circle cx="100.8" cy="83.6" r="1.59"/>
<circle cx="100.8" cy="83.6" r="2.74"/>
<circle cx="115.3" cy="92" r="1.2"/>
<circle cx="116.8" cy="87.7" r="1.2"/>
<circle cx="219.6" cy="118.7" r=".42"/>
<circle cx="68.5" cy="122.6" r="1.18"/>
<circle cx="82.2" cy="130.2" r="1.13"/>
<circle cx="80.4" cy="151.7" r=".94"/>
<circle cx="80.5" cy="151.7" r="1.1"/>
<circle cx="120.7" cy="164.2" r="2.13"/>
</g>
<path d="M96 53.7a20 20 0 0 0-33.5-8.1 20 20 0 0 0 9 33.2 20 20 0 0 0 24.8-23.9l-.3-1.2" fill="none" stroke="#000" stroke-width=".21" stroke-dasharray="30.5 1.3 1.3 1.3" stroke-dashoffset="3.8" stroke-linecap="butt"/>
<path d="M216.6 78.1a16.7 16.7 0 0 0 6.7-27.8 16.7 16.7 0 0 0-27.6 7.4 16.7 16.7 0 0 0 19.7 20.7l1.2-.3" fill="none" stroke="#000" stroke-width=".21" stroke-dasharray="30.5 1.3 1.3 1.3" stroke-dashoffset="-2.8" stroke-linecap="butt"/>
<path d="M153.3 155.6h7.5" fill="none" stroke="#000" stroke-width=".21" stroke-dasharray="30.5 1.3 1.3 1.3" stroke-dashoffset="28.6"/>
<path d="M76.3 59.6h-15M76.8 59.1v-15M77.3 59.6h15M76.8 60.1v15" fill="none" stroke="#000" stroke-width=".21" stroke-dasharray="30.5 1.3 1.3 1.3" stroke-dashoffset="24.9"/>
<g fill="none" stroke="#000" stroke-width=".21" stroke-dasharray="30.5 1.3 1.3 1.3">
<path d="M52.3 35.6h-1.3M52.8 35.1v-1.4M52.8 36.1v1.3M53.3 35.6h1.4M100.3 35.6h-1.3M100.8 35.1v-1.4M100.8 36.1v1.3M101.3 35.6h1.4M56.3 59.6h-1M56.8 59.1v-1.1M57.3 59.6h1.1M66.3 42.2h-1"/>
<path d="M66.8 41.7v-1M66.8 42.7v1.1M67.3 42.2h1.1M86.3 42.2h-1M86.8 41.7v-1M86.8 42.7v1.1M87.3 42.2h1.1M96.3 59.6h-1M96.8 59.1v-1.1M97.3 59.6h1.1M56.8 60.1v1M66.3 76.9h-1"/>
<path d="M66.8 76.4v-1.1M66.8 77.4v1M67.3 76.9h1.1M86.3 76.9h-1M86.8 76.4v-1.1M86.8 77.4v1M87.3 76.9h1.1M96.8 60.1v1M52.3 83.6h-1.3M52.8 83.1v-1.4M52.8 84.1v1.3M53.3 83.6h1.4"/>
<path d="M100.3 83.6h-1.3M100.8 83.1v-1.4M100.8 84.1v1.3M101.3 83.6h1.4"/>
</g>
<path d="M76.8 59.6l5.2-19.4" fill="none" stroke="#000" stroke-width=".21" stroke-dasharray="30.5 1.3 1.3 1.3" stroke-dashoffset="22.4"/>
<path d="M76.8 173.7v-39" fill="none" stroke="#000" stroke-width=".21" stroke-dasharray="30.5 1.3 1.3 1.3" stroke-dashoffset="12.9"/>
<path d="M211.2 62.2h-12.4M211.7 61.7v-12.4M211.7 62.7v12.4M212.2 62.2h12.4" fill="none" stroke="#000" stroke-width=".21" stroke-dasharray="30.5 1.3 1.3 1.3" stroke-dashoffset="26.2"/>
<path d="M211.2 62.2h-16.4M211.7 61.7v-16.4M211.7 62.7v16.4M212.2 62.2h16.4" fill="none" stroke="#000" stroke-width=".21" stroke-dasharray="30.5 1.3 1.3 1.3" stroke-dashoffset="24.2"/>
<g fill="none" stroke="#c0c0c0" stroke-width=".21">
<path d="M4.6 5h287v200h-287zM48.5 5v5M98.5 5v5M148.5 5v10M198.5 5v5M248.5 5v5M5 55h5M287 55h5M5 105h10M282 105h10M5 155h5M149.2 152.7h142.4"/>
<path d="M149.2 146.8h142.4M149.2 158.6h142.4M163.8 140.8v26M185 140.8v26M243.1 140.8v26M256.8 140.8v26M286.6 140.8v-130.8h-277v190h282M291.6 140.8h-142.4v64.2M149.2 177.6h142.4M176.4 166.8v33.2M203.6 166.8v38.2M222.9 166.8v21.2"/>
<path d="M291.6 166.8h-142.4M203.6 188h88.4M278.6 188v12M48.5 200v5M98.5 200v5M247.4 200v5"/>
</g>
<path d="M80.8 40.3v.1a1.22 1.22 0 0 0 1.2 1.1v-1.2zM82 39v1.3h1.3a1.26 1.26 0 0 0-1.3-1.3zM96.1 39.1a1.33 1.33 0 0 0 1.2 1.2v-1.2zM97.3 37.8v1.3h1.3a1.21 1.21 0 0 0-1.3-1.3zM70.4 78.9a1.21 1.21 0 0 0 1.2 1.2v-1.2zM71.6 77.6v1.3h1.3a1.26 1.26 0 0 0-1.3-1.3zM55.1 80.1a1.33 1.33 0 0 0 1.2 1.2v-1.2zM56.3 78.8v1.3h1.3v-.2a1.22 1.22 0 0 0-1.3-1.1z" fill="#000"/>
<g fill="none" stroke="#000" stroke-width=".21" stroke-dasharray="1.3 .6" stroke-dashoffset=".6">
<path d="M61.8 135v1.2M66.8 135.7h20h-20M91.8 136.2v-1.2M86.8 154.5h-20h20M64.6 169.7h2.1M66.7 169.7h-2.1M71.9 169.7h2M72 169.5h2M73.9 169.7h-2M74 163.2h5.7M74 169.5h-2M75.7 174.2h21.1h-40h18.9"/>
<path d="M78 169.7h-21.2h40h-18.8M79.7 169.5h2M79.7 163.2h-5.7M79.8 169.7h2M81.7 169.5h-2M81.8 169.7h-2M87 169.7h2.1M89.1 169.7h-2.1"/>
</g>
<g fill="none" stroke="#000" stroke-width=".21" stroke-dasharray="1.3 .6" stroke-dashoffset=".7">
<path d="M64.6 169.7h-2.8h2.8M66.2 169.7h-.8h4.7M66.2 169.7h1.5M67.7 169.7h-1.5M70.1 169.7h1.5M70.1 169.7h-4.7h.8M71.6 169.7h-1.5M74.1 169.7h5.5M79.6 169.7h-5.5M82.1 169.7h1.5M83.6 169.7h4.7h-.9M83.6 169.7h-1.5"/>
<path d="M86 169.7h1.4M87.4 169.7h-1.4M87.4 169.7h.9h-4.7M89.1 169.7h2.7h-2.7"/>
</g>
<g fill="none" stroke="#000" stroke-width=".21" stroke-dasharray="1.3 .6">
<path d="M61.8 136.2h.1M64.3 135.7v.5M89.3 136.2v-.5M66.7 169.7h.2M66.9 169.7h-.2M67.7 169.7h.1M71.6 169.7h.3M71.9 169.7h-.3M73.9 169.7h.2M74.1 169.7h.1M74.1 169.7h-.2M79.6 169.7h.1"/>
<path d="M79.6 169.7h.2M79.8 169.7h-.2M81.8 169.7h.3M82.1 169.7h-.3M86 169.7h.1M86.8 169.7h.2M87 169.7h-.2"/>
</g>
<g fill="none" stroke="#000" stroke-width=".21" stroke-dasharray="1.3 .6" stroke-dashoffset=".4">
<path d="M64.3 136.2h25h-25M64.4 135.7h24.9h-24.9M76.8 154.7h-10.1h20.3h-10.2M66.9 169.7h.8M67.1 169.5h.9M67.1 163.2v6.3M67.1 163.2h-.4h.4M67.1 169.5v-6.3M67.7 169.7h-.8M68 169.5v-6.3M68 169.5h-.9M68 163.2v6.3"/>
<path d="M72 163.2v6.3M72 169.5v-6.3M74 163.2v6.3M74 169.5v-6.3M79.7 169.5v-6.3M79.7 163.2v6.3M81.7 169.5v-6.3M81.7 163.2v6.3M85.7 169.5v-6.3M85.7 169.5h.9M85.7 163.2v6.3M86 169.7h.8"/>
<path d="M86.6 169.5h-.9M86.6 163.2v6.3M86.6 163.2h.4h-.4M86.6 169.5v-6.3M86.8 169.7h-.8"/>
</g>
<path d="M68 163.2h4M72 163.2h-4M81.7 163.2h4M85.7 163.2h-4" fill="none" stroke="#000" stroke-width=".21" stroke-dasharray="1.3 .6" stroke-dashoffset=".5"/>
<path d="M61.9 136.2h29.9h-29.9M91.8 135h-29.9h29.9M66.7 154.7v8.5M87 163.2v-8.5" fill="none" stroke="#000" stroke-width=".21" stroke-dasharray="1.3 .6" stroke-dashoffset=".2"/>
<path d="M56.8 169.7v4.5M96.8 174.2v-4.5" fill="none" stroke="#000" stroke-width=".21" stroke-dasharray="1.3 .6" stroke-dashoffset=".3"/>
<path d="M66.8 135.7v18.8M86.8 154.5v-18.8" fill="none" stroke="#000" stroke-width=".21" stroke-dasharray="1.3 .6" stroke-dashoffset="-.2"/>
<text font-size="11" x="205.1" y="198.7">G+</text>
<g font-size="4.2">
<text x="73.2" y="15.9">110</text>
<text x="74.3" y="21.4">96</text>
<text x="74.3" y="26.2">82</text>
<text x="78.3" y="29.9" transform="rotate(11 78.3 29.9)">1 5 °</text>
<text x="247.1" y="40.4">38.1</text>
<text x="250.2" y="49">6.35</text>
<text x="31.2" y="63.8" transform="rotate(-90 31.2 63.8)">110</text>
<text x="37.4" y="61.4" transform="rotate(-90 37.4 61.4)">96</text>
<text x="44.2" y="61.4" transform="rotate(-90 44.2 61.4)">82</text>
<text x="179.4" y="64.1" transform="rotate(-90 179.4 64.1)">47.1</text>
<text x="244.8" y="71.2" transform="rotate(-90 244.8 71.2)">34</text>
<text x="210.2" y="83.4">60</text>
<text x="106.3" y="89.3">4 x</text>
<text x="119.9" y="89.2">6.40 THRU</text>
<text x="231.5" y="84.6">4 x M4</text>
<text x="233.4" y="88.8">P.C.D 66.7</text>
<text x="251.4" y="84.6">10</text>
<text x="32.2" y="93.2">2-</text>
<text x="40.5" y="93.2">5 pin</text>
<text x="118.7" y="93.5">11</text>
<text x="130.9" y="93.5">6.40</text>
<text x="29.3" y="100.9">2-</text>
<text x="37.5" y="100.9">5</text>
<text x="43.5" y="100.9">6 pin</text>
<text x="102" y="99.8">6-M5</text>
<text x="114.3" y="99.8">10 EQS</text>
<text x="106" y="104">P.C.D 80</text>
<text x="70.5" y="124.1">90</text>
<text x="114.5" y="131.7" transform="rotate(-90 114.5 131.7)">2.4</text>
<text x="44.5" y="139.3" transform="rotate(-90 44.5 139.3)">12</text>
<text x="39.2" y="158" transform="rotate(-90 39.2 158)">80</text>
<text x="44.5" y="172.2" transform="rotate(-90 44.5 172.2)">18</text>
<text x="71.8" y="180.8">110</text>
<text x="110.9" y="180.8">43.5</text>
<text x="239.2" y="185.6">GSR110-10K-ST1</text>
<text x="80.6" y="189">153.5</text>
</g>
<g font-size="4.1">
<text x="64" y="131.6">中空孔徑</text>
<text x="84.1" y="131.6">40</text>
</g>
<text font-size="3.9" x="282.9" y="195.5">A4</text>
<g font-size="3.5">
<text x="76.9" y="124.1">-0.02</text>
<text x="78.6" y="120.6">0</text>
<text x="164.8" y="157">2020-03-11</text>
<text x="206" y="157">00初版</text>
<text x="245.2" y="157">陳國棟</text>
<text x="153.2" y="162.3">改版</text>
<text x="153.2" y="165.8">SYM</text>
<text x="168.2" y="162.3">年 月 日</text>
<text x="169.2" y="165.8">DATE</text>
<text x="202.4" y="165.8">REVISIONS</text>
<text x="204.3" y="162.3">變更事項</text>
<text x="246.9" y="162.6">設計</text>
<text x="247.9" y="166.1">BY</text>
<text x="265.9" y="162.6">備</text>
<text x="267.9" y="166.1">NOTE</text>
<text x="276.6" y="162.6">注</text>
<text x="159.1" y="171.9">制圖</text>
<text x="186.4" y="171.9">設計</text>
<text x="208.9" y="172.4">品名:</text>
<text x="244.5" y="172.4">中空旋轉平台</text>
<text x="157.1" y="175.4">PRAWN</text>
<text x="181.3" y="175.4">DESIGNED</text>
<text x="208.9" y="175.9">TITLE</text>
<text x="230.4" y="175.9">HOLLOW ROTATING PLATFORM</text>
<text x="209.1" y="182.1">規格:</text>
<text x="209.1" y="185.6">SPEC</text>
<text x="220.3" y="192.2">®</text>
<text x="230.5" y="194.8">吉嘉精密科技有限公司</text>
</g>
<text font-size="2.8" x="224.5" y="197.8">GIGA Precision Technology Co., Ltd</text>
<g font-size="2.5">
<text x="23.1" y="8.4">1</text>
<text x="72.7" y="8.4">2</text>
<text x="122.7" y="8.4">3</text>
<text x="172.7" y="8.4">4</text>
<text x="222.7" y="8.4">5</text>
<text x="272.7" y="8.4">6</text>
<text x="6.7" y="30.9">A</text>
<text x="288.7" y="30.9">A</text>
<text x="6.7" y="80.9">B</text>
<text x="288.7" y="80.9">B</text>
<text x="6.7" y="130.9">C</text>
<text x="288.7" y="129.9">C</text>
<text x="6.7" y="180.9">D</text>
<text x="23.1" y="203.4">1</text>
<text x="72.7" y="203.4">2</text>
<text x="120.5" y="203.4">3</text>
<text x="178.8" y="203.4">4</text>
</g>
<g font-size="1.7">
<text x="204.9" y="203.7">比例SCALE:1:2</text>
<text x="249.3" y="203.8">图纸 1 (共1)</text>
</g>
</svg>
